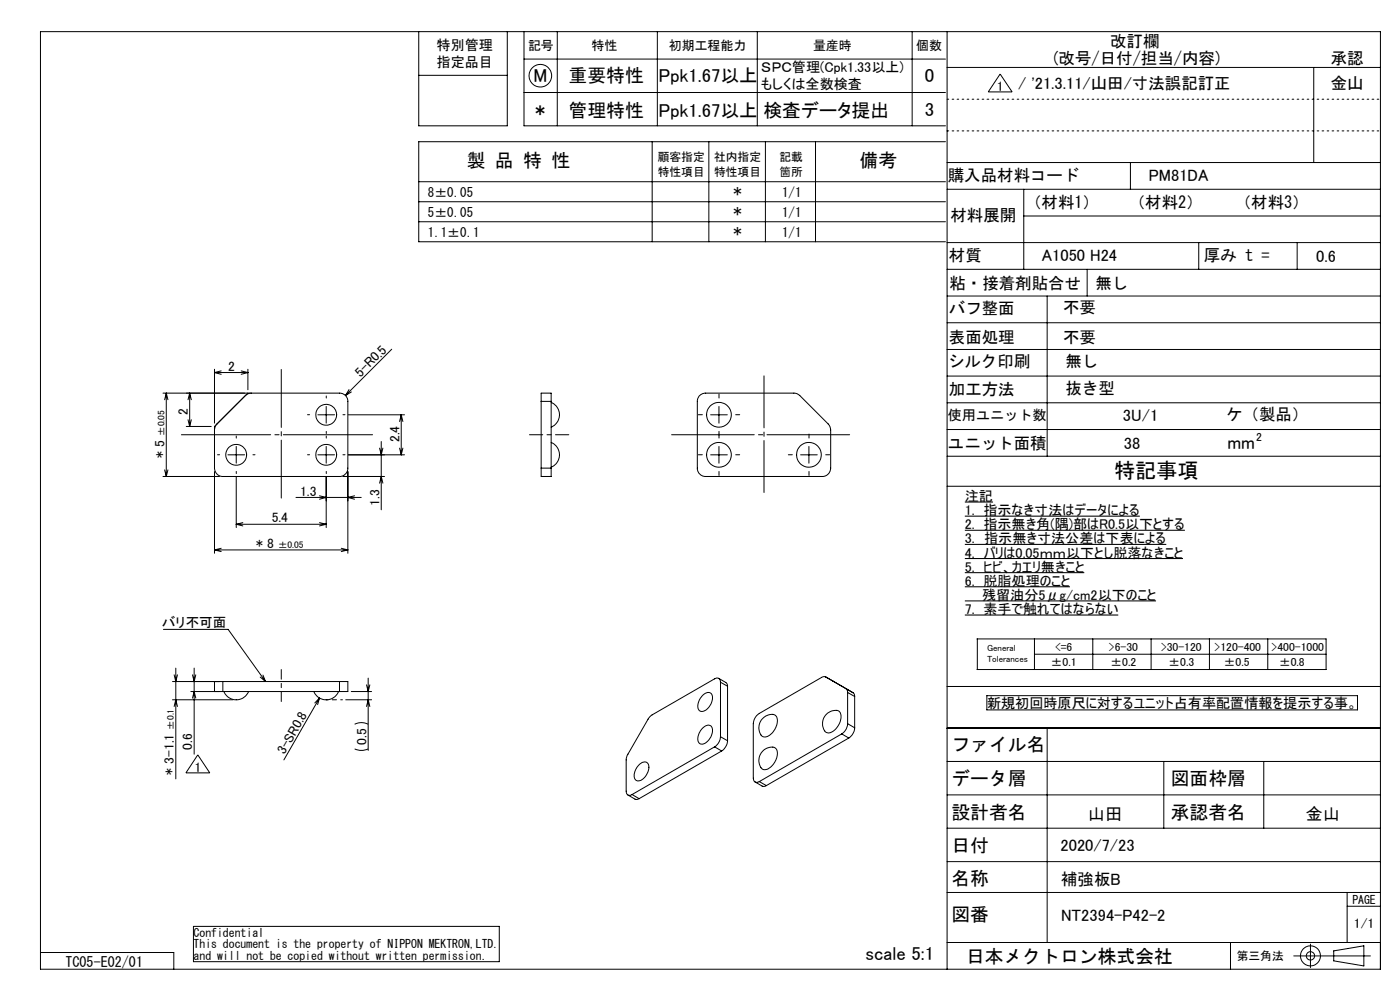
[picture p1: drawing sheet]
<svg xmlns="http://www.w3.org/2000/svg" width="420mm" height="297mm" viewBox="0 0 420 297" stroke-linecap="round" stroke-linejoin="round" font-family="sans-serif">
<g fill="none" stroke="#000" stroke-width=".3">
<path d="M12.1 9.5h402v281h-402zM125.6 9.5v28.2h26.6v-28.2M157.2 17.7h126.4M157.2 9.5v28.2h126.4M167.2 9.5v28.2M197.2 9.5v28.2M227.2 9.5v28.2M273.6 9.5v28.2M284.1 9.5v281M125.6 22.6h26.6M157.2 27.7h126.4M284.1 20.2h130"/>
<path d="M284.1 39.2h.5M284.1 29.7h.5M285.6 39.2h.5M285.6 29.7h.5M287.1 39.2h.5M287.1 29.7h.5M288.6 39.2h.5M288.6 29.7h.5M290.1 29.7h.6M290.1 39.2h.6M291.6 29.7h.5M291.6 39.2h.5"/>
<path d="M293.1 29.7h.6M293.1 39.2h.6M294.6 29.7h.5M294.6 39.2h.5M296.1 29.7h.6M296.1 39.2h.6M297.6 29.7h.5M297.6 39.2h.5M299.1 29.7h.5M299.1 39.2h.5M300 22.2l3.6 5.3h-7.1zM300.6 29.7h.5"/>
<path d="M300.6 39.2h.5M302.2 29.7h.4M302.2 39.2h.4M303.6 29.7h.5M303.6 39.2h.5M305.2 29.7h.4M305.2 39.2h.4M306.6 29.7h.5M306.6 39.2h.5M308.2 29.7h.4M308.2 39.2h.4M309.6 29.7h.5"/>
<path d="M309.6 39.2h.5M311.1 29.7h.5M311.1 39.2h.5M312.6 29.7h.5M312.6 39.2h.5M314.1 29.7h.5M314.1 39.2h.5M315.6 29.7h.5M315.6 39.2h.5M317.1 29.7h.5M317.1 39.2h.5M318.6 29.7h.5"/>
<path d="M318.6 39.2h.5M320.1 29.7h.5M320.1 39.2h.5M321.6 29.7h.5M321.6 39.2h.5M323.1 29.7h.5M323.1 39.2h.5M324.6 29.7h.5M324.6 39.2h.5M326.1 29.7h.5M326.1 39.2h.5M327.6 29.7h.6"/>
<path d="M327.6 39.2h.6M329.1 29.7h.5M329.1 39.2h.5M330.6 29.7h.6M330.6 39.2h.6M332.1 29.7h.5M332.1 39.2h.5M333.6 29.7h.6M333.6 39.2h.6M335.1 29.7h.5M335.1 39.2h.5M336.6 29.7h.5"/>
<path d="M336.6 39.2h.5M338.1 29.7h.5M338.1 39.2h.5M339.7 29.7h.4M339.7 39.2h.4M341.1 29.7h.5M341.1 39.2h.5M342.7 29.7h.4M342.7 39.2h.4M344.1 29.7h.5M344.1 39.2h.5M345.7 29.7h.4"/>
<path d="M345.7 39.2h.4M347.1 29.7h.5M347.1 39.2h.5M348.7 29.7h.4M348.7 39.2h.4M350.1 29.7h.5M350.1 39.2h.5M351.6 29.7h.5M351.6 39.2h.5M353.1 29.7h.5M353.1 39.2h.5M354.6 29.7h.5"/>
<path d="M354.6 39.2h.5M356.1 29.7h.5M356.1 39.2h.5M357.6 29.7h.5M357.6 39.2h.5M359.1 29.7h.5M359.1 39.2h.5M360.6 29.7h.5M360.6 39.2h.5M362.1 29.7h.5M362.1 39.2h.5M363.6 29.7h.5"/>
<path d="M363.6 39.2h.5M365.1 29.7h.6M365.1 39.2h.6M366.6 29.7h.5M366.6 39.2h.5M368.1 29.7h.6M368.1 39.2h.6M369.6 29.7h.5M369.6 39.2h.5M371.1 29.7h.6M371.1 39.2h.6M372.6 29.7h.5"/>
<path d="M372.6 39.2h.5M374.1 29.7h.5M374.1 39.2h.5M375.6 29.7h.5M375.6 39.2h.5M377.2 29.7h.4M377.2 39.2h.4M378.6 29.7h.5M378.6 39.2h.5M380.2 29.7h.4M380.2 39.2h.4M381.6 29.7h.5"/>
<path d="M381.6 39.2h.5M383.2 29.7h.4M383.2 39.2h.4M384.6 29.7h.5M384.6 39.2h.5M386.2 29.7h.4M386.2 39.2h.4M387.6 29.7h.5M387.6 39.2h.5M389.1 29.7h.5M389.1 39.2h.5M390.6 29.7h.5"/>
<path d="M390.6 39.2h.5M392.1 29.7h.5M392.1 39.2h.5M393.6 29.7h.5M393.6 39.2h.5M394.1 20.2v28.5M395.1 29.7h.5M395.1 39.2h.5M396.6 29.7h.5M396.6 39.2h.5M398.1 29.7h.5M398.1 39.2h.5"/>
<path d="M399.6 29.7h.5M399.6 39.2h.5M401.1 29.7h.5M401.1 39.2h.5M402.6 29.7h.6M402.6 39.2h.6M404.1 29.7h.5M404.1 39.2h.5M405.6 29.7h.6M405.6 39.2h.6M407.1 29.7h.5M407.1 39.2h.5"/>
<path d="M408.6 29.7h.6M408.6 39.2h.6M410.1 29.7h.5M410.1 39.2h.5M411.6 29.7h.6M411.6 39.2h.6M413.1 29.7h.5M413.1 39.2h.5M125.6 54.5h158M195.7 42.5v30M212.7 42.5v30M229.6 42.5v30"/>
<path d="M244.7 42.5v30M283.6 42.5h-158v30h158M284.1 56.7h130M284.1 48.7h130M307.1 56.7v24M339.1 48.7v8M125.6 66.5h158M125.6 60.5h158M284.1 72.7h130M307.1 64.7h107M359.6 72.7v8M389.1 72.7v8"/>
<path d="M284.1 96.7h130M284.1 80.7h130M284.1 88.7h130M314.1 88.7v48M326.1 80.7v8M49.9 117.8v25M49.9 117.8l.5 2M49.9 117.8l-.5 2M56.9 117.8v10M56.9 117.8l.5 2M56.9 117.8l-.5 2M64.3 110.7v16.1"/>
<path d="M64.3 111.7h10.1M64.3 111.7l2.1 .5M66.4 111.2l-2.1 .5M72.4 111.2l2 .5M74.4 117.8l-10.1 10v12.5a2.52 2.52 0 0 0 2.6 2.5h34.9a2.52 2.52 0 0 0 2.6-2.5v-20a2.46 2.46 0 0 0-2.6-2.5h-52.9M74.4 110.7v6.1M74.4 111.7l-2 .5M75.4 117.8l-1 .2-.8 .5M104.7 116.8l-1.1 1.7M105.4 117.5l-1.8 1M117.5 104.7l-13.9 13.8M209.8 118.6l1.6-.8h27l.9 .3 9.2 9 .5 .8 .2 .9v11.5a2.52 2.52 0 0 1-2.5 2.5h-35a2.52 2.52 0 0 1-2.5-2.5v-20.3z"/>
<path d="M284.1 104.7h130M284.1 112.7h130M55.9 127.8h7.5M56.4 125.8l.5 2M57.4 125.8l-.5 2M65.1 127.1l-.5 .8-.3 .9M68.4 136.3h5M70.9 133.8v5M95.4 124.3h5M95.4 136.3h5M97.9 121.8v5M97.9 133.8v5"/>
<path d="M104.5 124.3h16.9M104.5 136.3h16.9M113.9 134.3l.5 2 .5-2M114.4 132.3v20.5M119.9 134.3l.5 2M120.4 124.3v12M120.4 124.3l.5 2M120.4 124.3l-.5 2M120.9 134.3l-.5 2M162.3 120.3v-2.5h3v2.5M162.3 120.3v20M162.3 120.3h3"/>
<path d="M165.3 132.6a4 4 0 0 1 2.6 3.7 4 4 0 0 1-2.6 3.7M165.3 120.6a4 4 0 0 1 2.6 3.7 4 4 0 0 1-2.6 3.7M165.3 120.3v20M213.2 124.3h5M213.2 136.3h5M215.7 121.8v5M215.7 133.8v5M240.2 136.3h5M242.7 133.8v5M284.1 128.7h130M284.1 120.7h130M284.1 136.7h130"/>
<path d="M48.9 142.8h17M49.4 140.8l.5 2M50.4 140.8l-.5 2M64.3 141.3v24.5M70.9 142.9v15.2M70.9 157.1h27M70.9 157.1l1.9 .5M72.8 156.6l-1.9 .5M88.8 149.1h19.6M95.8 156.6l2.1 .5M95.8 148.6l2.1 .5-2.1 .5M97.9 142.9v15.2"/>
<path d="M97.9 157.1l-2.1 .5M102.9 142.8h12.5M104.4 141.3v24.5M106.4 148.6l-2 .5 2 .5M113.9 144.8l.5-2 .5 2M162.3 140.3v2.5h3v-2.5M162.3 140.3h3M284.1 145.7h130M64.3 164.8h40.1M64.3 164.8l2.1 .5M66.4 164.3l-2.1 .5M102.4 164.3l2 .5"/>
<path d="M104.4 164.8l-2 .5M49 188.6h19.4l11.3 15.7M293.1 191.5h104.7v9.2h-104.7M293.2 191.5v9.2M310.3 191.5v9.2M310.3 196.1h87.5M327.8 191.5v9.2M345.3 191.5v9.2M362.8 191.5v9.2M380.3 191.5v9.2M51.8 209.7h18M51.8 204.3h14.1"/>
<path d="M52.2 202.2l.5 2.1 .5-2.1M52.2 211.7l.5-2 .5 2M52.7 200.2v33.2M57.3 207.3h8.6M57.7 202.2l.5 2.1 .5-2.1M57.7 209.2l.5-1.9 .5 1.9M58.2 200.2v25.8M66.9 204.3h-2.6v3h2.6M66.9 207.3h34.9M66.9 204.3h34.9M66.9 204.3v3M67.2 207.3a4 4 0 0 0 3.7 2.4 4 4 0 0 0 3.7-2.4"/>
<path d="M78.1 202.9l1.6 1.4M78.9 202.3l.8 2M94.2 207.3a4 4 0 0 0 3.7 2.4 4 4 0 0 0 3.7-2.4M95.8 209.2l-10.6 18.5M95.8 209.2l-1.4 1.5M95.8 209.2l-.5 2M101.8 204.3h2.6v3h-2.6M101.8 204.3v3M103.7 209.7h7.8M105.4 207.3h6.1M106.4 217.1l1.9-.5 2.2 .5M110 205.2l.5 2.1 .4-2.1"/>
<path d="M110 211.7l.5-2 .4 2M110.5 203.2v21.7M210.5 218.5l.4-.4a1.55 1.55 0 0 1 2.1-.7 1.55 1.55 0 0 1 .7 2.1 3.7 3.7 0 0 1-3.6 3.5 2.57 2.57 0 0 1-.1-3.7zM210.7 208.5l.2-.2a1.55 1.55 0 0 1 2.1-.7 1.55 1.55 0 0 1 .7 2.1 3.7 3.7 0 0 1-3.6 3.4 2.86 2.86 0 0 1 .2-4.1zM215.6 203.3l2.2 1.3 .5 1.1M216.1 204.5a1.08 1.08 0 0 0-.5-1.2 1.08 1.08 0 0 0-1.2 .1l-18.7 10.8-1.2 1.1-6.3 10.9-.3 .9v10a1.07 1.07 0 0 0 .5 1.2 1.07 1.07 0 0 0 1.2-.2M216.1 204.5v16.3M216.1 204.5l2.2 1.2M218.3 205.7v16.3M228.6 215.5a3.3 3.3 0 0 1 4.2-1 4.7 4.7 0 0 1-2.2 6 1.77 1.77 0 0 1-1.9 .2 1.77 1.77 0 0 1-.9-1.8 4 4 0 0 1 .8-3.4zM247.7 214.3a3.4 3.4 0 0 1 4.1-1 4.7 4.7 0 0 1-1.6 5.6 1.88 1.88 0 0 1-2.1 .7 1.88 1.88 0 0 1-1.3-1.9 4 4 0 0 1 .9-3.4zM247.7 202.9h-1l-18.9 10.9-.9 .7-.6 1-.3 1.4v16.3a1.1 1.1 0 0 0 .5 1.2 1.1 1.1 0 0 0 1.3-.2"/>
<path d="M247.7 202.9l8.2 4.7M247.7 202.9l2.2 1.2M252.5 220l-24.7 14.2M252.5 220l2.1 1.2M254.3 216.9l-.4 1.6-1.4 1.5M254.3 207.5l-.1-.5-.4-.6 2.1 1.2M254.3 207.5v9.4M254.3 216.9l2.1 1.2M254.3 207.5l2.1 1.2M255.9 207.6l.4 .4 .1 .7M256.4 218.1l-.4 1.6-1.4 1.5M256.4 208.7v9.4"/>
<path d="M284.1 218.2h130M284.1 205.7h130M296.1 208.5h111.1v4.3h-111.1zM314.1 218.2v64.3M59.3 226.2l3.6 5.4h-7.1zM106.4 224.4l1.6 .5h.9l1.6-.5M188.4 238.3l2.2 1.2 .5 .1 .6-.2M189.6 238.1l2.1 1.3M191.6 229.3l.2-.2a1.55 1.55 0 0 1 2.1-.7 1.55 1.55 0 0 1 .7 2.1 4 4 0 0 1-3.4 3.5 2.08 2.08 0 0 1-.6-3.1zM214.4 223.8l2.1 1.3M214.4 223.8l-24.8 14.3M216.1 220.8l-.6 1.9-1.1 1.1"/>
<path d="M216.1 220.8l2.2 1.2M216.5 225.1l-24.8 14.3M218.3 222l-.6 1.9-1.2 1.2M226.5 234.3l2.4 1.4 1-.3M227.8 234.2l2.1 1.2M228.9 225a2.69 2.69 0 0 1 4.1-.3 5 5 0 0 1-3.5 6 2.09 2.09 0 0 1-1.8-2.4 4 4 0 0 1 1.2-3.3zM254.6 221.2l-24.7 14.2M284.1 238.2h130M284.1 228.2h130M349.1 228.2v20M379.1 228.2v20M284.1 258.2h130"/>
<path d="M284.1 248.2h130M58 277.6h91.8v10.6h-91.8zM284.1 267.5h130M404.1 271.6h10M404.1 267.5v15M12.1 285.5h40v5M284.1 282.5h130M369.1 282.5v8M388.1 286.5h23M393.1 283v7M400.1 285l9.1-1.5v6l-9.1-1.5z"/>
<circle cx="162.1" cy="22.7" r="3.4"/>
<circle cx="70.9" cy="136.3" r="3.1"/>
<circle cx="97.9" cy="124.3" r="3.1"/>
<circle cx="97.9" cy="136.3" r="3.1"/>
<circle cx="215.7" cy="124.3" r="3.7"/>
<circle cx="215.7" cy="136.3" r="3.7"/>
<circle cx="242.7" cy="136.3" r="3.7"/>
<circle cx="393.1" cy="286.5" r="3"/>
<circle cx="393.1" cy="286.5" r="1.25"/>
</g>
<path d="M289.4 150.5h8.5M289.4 154.7h52.5M289.4 158.9h66.1M289.4 163.2h60.5M289.4 167.4h65.5M289.4 171.6h35.9M289.4 175.9h31.6M289.4 180.1h57.4M289.4 184.3h46.1" fill="none" stroke="#000" stroke-width=".31"/>
<g fill="none" stroke="#000" stroke-width=".3" stroke-dasharray="30.5 1.3 1.3 1.3">
<path d="M97.9 119.3v-.6M215.7 119.3v-1.2M65.9 136.3h-.6M70.9 131.3v-.6M75.9 136.3h.6M92.9 124.3h-.6M92.9 136.3h-.6M97.9 129.3v.6M97.9 131.3v-.6M102.9 124.3h.6M102.9 136.3h.6M210.7 124.3h-1.2"/>
<path d="M210.7 136.3h-1.2M215.7 129.3v1.2M215.7 131.3v-1.2M220.7 124.3h1.2M220.7 136.3h1.2M237.7 136.3h-1.2M242.7 131.3v-1.2M247.7 136.3h1.2M70.9 141.3v.6M97.9 141.3v.6M215.7 141.3v1.2M242.7 141.3v1.2"/>
</g>
<path d="M54.4 130.3h57.4" fill="none" stroke="#000" stroke-width=".3" stroke-dasharray="30.5 1.3 1.3 1.3" stroke-dashoffset="3.7"/>
<path d="M84.4 110.7v38.6" fill="none" stroke="#000" stroke-width=".3" stroke-dasharray="30.5 1.3 1.3 1.3" stroke-dashoffset="13.1"/>
<path d="M158.8 130.3h11.8" fill="none" stroke="#000" stroke-width=".3" stroke-dasharray="30.5 1.3 1.3 1.3" stroke-dashoffset="26.5"/>
<path d="M201.5 130.3h53.4" fill="none" stroke="#000" stroke-width=".3" stroke-dasharray="30.5 1.3 1.3 1.3" stroke-dashoffset="5.7"/>
<path d="M229.2 112.7v34.9" fill="none" stroke="#000" stroke-width=".3" stroke-dasharray="30.5 1.3 1.3 1.3" stroke-dashoffset="14.9"/>
<path d="M84.4 200.7v9.5" fill="none" stroke="#000" stroke-width=".3" stroke-dasharray="30.5 1.3 1.3 1.3" stroke-dashoffset="27.6"/>
<path d="M97.9 209.7h4.8" fill="none" stroke="#000" stroke-width=".3" stroke-dasharray="30.5 1.3 1.3 1.3" stroke-dashoffset="30"/>
<text font-size="6.3" x="334.2" y="143.2">特記事項</text>
<g font-size="5.6">
<text x="160" y="24.6">M</text>
<text x="170.6" y="24.7">重要特性</text>
<text x="197.7" y="24.7">Ppk1.67以上</text>
<text x="277.4" y="24.7">0</text>
<text x="159.2" y="35.1">＊</text>
<text x="170.6" y="35.1">管理特性</text>
<text x="197.7" y="35.1">Ppk1.67以上</text>
<text x="229" y="35.1">検査データ提出</text>
<text x="277.4" y="34.7">3</text>
<text x="140" y="50">製 品 特 性</text>
<text x="257.9" y="50">備考</text>
<text x="368.2" y="134.5">mm</text>
<text x="285.4" y="225">ファイル名</text>
<text x="285.4" y="235.4">データ層</text>
<text x="351.3" y="235.2">図面枠層</text>
<text x="285.4" y="245.3">設計者名</text>
<text x="351.3" y="245.3">承認者名</text>
<text x="285.4" y="255.4">日付</text>
<text x="285.4" y="265.1">名称</text>
<text x="285.4" y="276">図番</text>
<text x="259.6" y="287.7">scale 5:1</text>
<text x="289.8" y="288.6">日本メクトロン株式会社</text>
</g>
<g font-size="4.9">
<text x="333.1" y="14">改訂欄</text>
<text x="315.1" y="19.2">(改号/日付/担当/内容)</text>
<text x="399.2" y="19.2">承認</text>
<text x="305.5" y="26.7">/ '21.3.11/山田/寸法誤記訂正</text>
<text x="399.2" y="26.7">金山</text>
<text x="220.1" y="59.1">*</text>
<text x="284.4" y="54.4">購入品材料コード</text>
<text x="344.6" y="54.4">PM81DA</text>
<text x="220.1" y="65.1">*</text>
<text x="307.5" y="62.4">（材料1）</text>
<text x="338.6" y="62.4">（材料2）</text>
<text x="370.4" y="62.4">（材料3）</text>
<text x="220.1" y="71.1">*</text>
<text x="285.1" y="66.2">材料展開</text>
<text x="284.7" y="78.3">材質</text>
<text x="312.5" y="78.3">A1050 H24</text>
<text x="361.2" y="78.3">厚み t =</text>
<text x="394.9" y="78.6">0.6</text>
<text x="284.8" y="86.6">粘・接着剤貼合せ</text>
<text x="328.6" y="86.5">無し</text>
<text x="284.7" y="94">バフ整面</text>
<text x="318.9" y="93.9">不要</text>
<text x="284.7" y="102.7">表面処理</text>
<text x="318.9" y="102.6">不要</text>
<text x="284.4" y="110">シルク印刷</text>
<text x="319.6" y="110">無し</text>
<text x="284.7" y="118.3">加工方法</text>
<text x="319.6" y="118.2">抜き型</text>
<text x="367.8" y="126">ケ（製品）</text>
<text x="336.9" y="126.2">3U/1</text>
<text x="284.4" y="134.5">ユニット面積</text>
<text x="337.2" y="134.5">38</text>
<text x="326.3" y="245.7">山田</text>
<text x="391.7" y="245.7">金山</text>
<text x="318.2" y="254.9">2020/7/23</text>
<text x="318.3" y="265.2">補強板B</text>
<text x="318.3" y="276">NT2394-P42-2</text>
</g>
<g font-size="4.2">
<text x="131" y="15">特別管理</text>
<text x="131" y="20.2">指定品目</text>
<text x="228.3" y="21.4">ＳＰＣ管理(Cpk1.33以上)</text>
<text x="228.3" y="26.7">もしくは全数検査</text>
<text x="284.4" y="126">使用ユニット数</text>
<text x="289.4" y="150.2">注記</text>
<text x="289.4" y="154.4">1. 指示なき寸法はデータによる</text>
<text x="289.4" y="158.6">2. 指示無き角(隅)部はR0.5以下とする</text>
<text x="289.4" y="162.9">3.　指示無き寸法公差は下表による</text>
<text x="289.4" y="167.1">4. バリは0.05ｍｍ以下とし脱落なきこと</text>
<text x="289.4" y="171.3">5. ヒビ、カエリ無きこと</text>
<text x="289.4" y="175.6">6. 脱脂処理のこと</text>
<text x="294.6" y="179.8">残留油分5μg/cm2以下のこと</text>
<text x="289.4" y="184">7. 素手で触れてはならない</text>
<text x="296.1" y="212.1">新規初回時原尺に対するユニット占有率配置情報を提示する事。</text>
<text x="19.6" y="289.8">TC05-E02/01</text>
</g>
<g font-size="4.1">
<text x="299.1" y="27.3">1</text>
<text x="68.5" y="111.1">2</text>
<text x="108.1" y="113.3" transform="rotate(-45 108.1 113.3)">5-R0.5</text>
<text x="56.3" y="124.4" transform="rotate(-90 56.3 124.4)">2</text>
<text x="49.3" y="137.2" transform="rotate(-90 49.3 137.2)">* 5</text>
<text x="119.8" y="132.5" transform="rotate(-90 119.8 132.5)">2.4</text>
<text x="90.1" y="148.5">1.3</text>
<text x="113.8" y="151.5" transform="rotate(-90 113.8 151.5)">1.3</text>
<text x="81.5" y="156.5">5.4</text>
<text x="76.9" y="164.2">* 8</text>
<text x="48.6" y="188">バリ不可面</text>
<text x="57.7" y="224.7" transform="rotate(-90 57.7 224.7)">0.6</text>
<text x="85.3" y="226.4" transform="rotate(-60 85.3 226.4)">3-SR0.8</text>
<text x="109.9" y="223.2" transform="rotate(-90 109.9 223.2)">0.5</text>
<text x="52.2" y="232.2" transform="rotate(-90 52.2 232.2)">* 3-1.1</text>
<text x="58.4" y="231.4">1</text>
<text x="406.2" y="278.2">1/1</text>
</g>
<g font-size="3.9">
<text x="158.4" y="15">記号</text>
<text x="177.5" y="15">特性</text>
<text x="200.7" y="15">初期工程能力</text>
<text x="243.9" y="15">量産時</text>
<text x="274.8" y="15">個数</text>
<text x="128.4" y="59">8±0.05</text>
<text x="234.7" y="59.1">1/1</text>
<text x="128.4" y="64.9">5±0.05</text>
<text x="234.7" y="65.1">1/1</text>
<text x="128.4" y="70.9">1.1±0.1</text>
<text x="234.7" y="71.1">1/1</text>
</g>
<g font-size="3.5">
<text x="197.3" y="48.1">顧客指定</text>
<text x="197.3" y="52.7">特性項目</text>
<text x="214.2" y="48.1">社内指定</text>
<text x="214.2" y="52.7">特性項目</text>
<text x="233.9" y="48.1">記載</text>
<text x="233.9" y="52.7">箇所</text>
<text x="376.8" y="132.2">2</text>
<text x="316.5" y="195">&lt;=6</text>
<text x="332.7" y="195">&gt;6-30</text>
<text x="348.3" y="195">&gt;30-120</text>
<text x="364.4" y="195">&gt;120-400</text>
<text x="381.5" y="195">&gt;400-1000</text>
<text x="315.3" y="199.5">±0.1</text>
<text x="333.2" y="199.5">±0.2</text>
<text x="350.6" y="199.5">±0.3</text>
<text x="367.2" y="199.5">±0.5</text>
<text x="383.7" y="199.5">±0.8</text>
<text x="405.7" y="271">PAGE</text>
<text x="58.1" y="280.7">Confidential</text>
<text x="58.1" y="284.2">This document is the property of NIPPON MEKTRON,LTD.</text>
<text x="58.1" y="287.7">and will not be copied without written permission.</text>
<text x="371" y="287.7">第三角法</text>
</g>
<g font-size="2.9">
<text x="49.3" y="130.7" transform="rotate(-90 49.3 130.7)">±0.05</text>
<text x="83.4" y="164.2">±0.05</text>
<text x="52.2" y="218.7" transform="rotate(-90 52.2 218.7)">±0.1</text>
</g>
<g font-size="2.7">
<text x="296.1" y="195.1">General</text>
<text x="296.1" y="198.4">Tolerances</text>
</g>
</svg>
